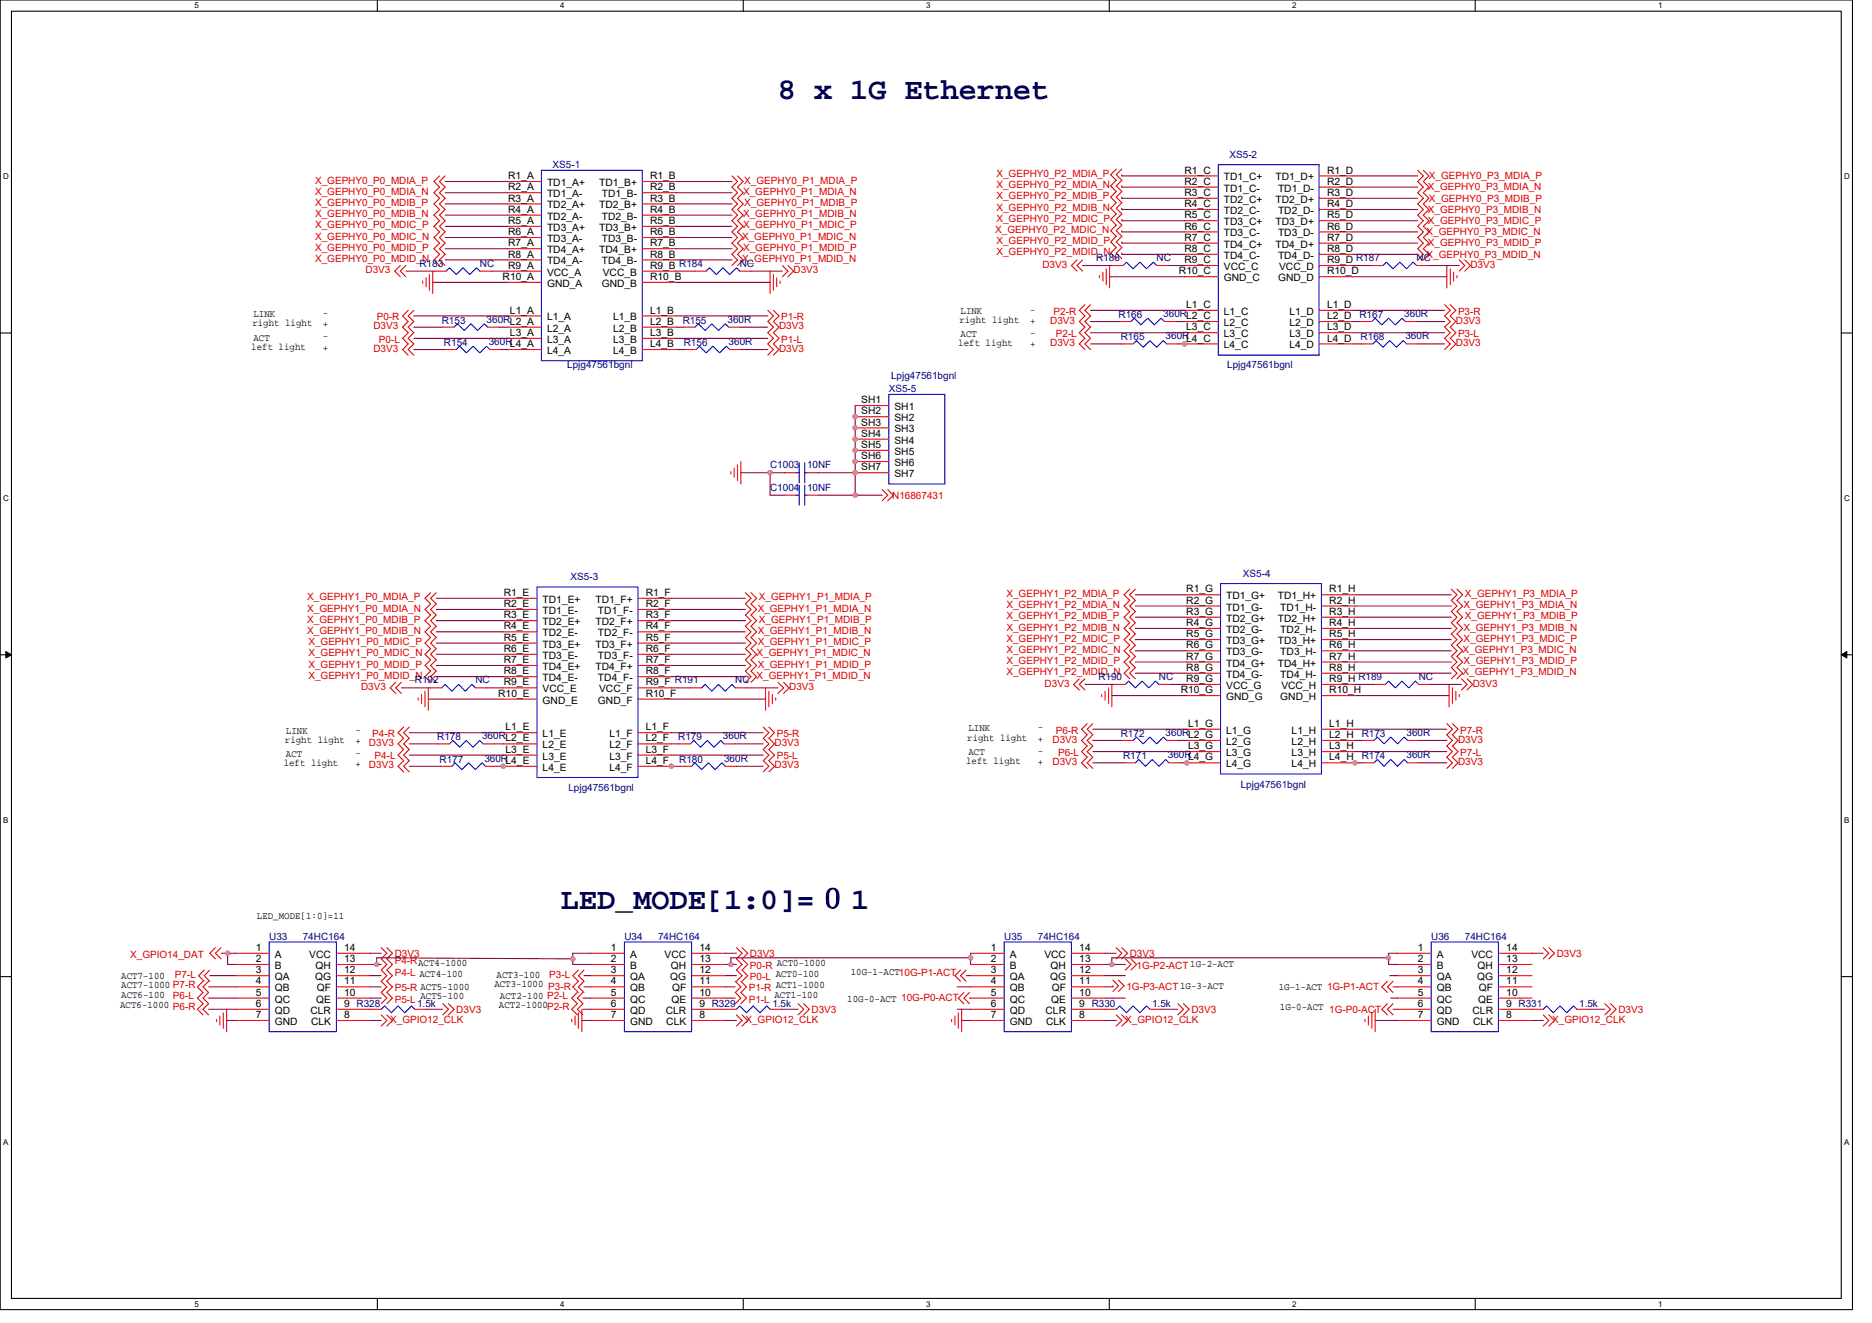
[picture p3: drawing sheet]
<svg xmlns="http://www.w3.org/2000/svg" width="297mm" height="210mm" viewBox="0 0 297 210" stroke-linecap="round" stroke-linejoin="round" font-family="sans-serif">
<path d="M0 0h293.9v207.9h-293.9zM1.8 1.8h290.4v204.3h-290.4z" fill="none" stroke="#000" stroke-width=".17"/>
<g fill="#fff">
<path d="M30.8 .2h.7v1.4h-.7z"/>
<path d="M30.8 206.3h.7v1.4h-.7z"/>
</g>
<path d="M59.9 0v1.8M59.9 206.1v1.8" fill="none" stroke="#000" stroke-width=".17"/>
<g fill="#fff">
<path d="M88.9 .2h.7v1.4h-.7z"/>
<path d="M88.9 206.3h.7v1.4h-.7z"/>
</g>
<path d="M117.9 0v1.8M117.9 206.1v1.8" fill="none" stroke="#000" stroke-width=".17"/>
<g fill="#fff">
<path d="M147 .2h.7v1.4h-.7z"/>
<path d="M147 206.3h.7v1.4h-.7z"/>
</g>
<path d="M176 0v1.8M176 206.1v1.8" fill="none" stroke="#000" stroke-width=".17"/>
<g fill="#fff">
<path d="M205 .2h.7v1.4h-.7z"/>
<path d="M205 206.3h.7v1.4h-.7z"/>
</g>
<path d="M234.1 0v1.8M234.1 206.1v1.8" fill="none" stroke="#000" stroke-width=".17"/>
<g fill="#fff">
<path d="M263.1 .2h.7v1.4h-.7z"/>
<path d="M263.1 206.3h.7v1.4h-.7z"/>
<path d="M.5 27.3h.9v1.4h-.9z"/>
<path d="M292.6 27.3h.9v1.4h-.9z"/>
<path d="M.5 78.4h.9v1.4h-.9z"/>
<path d="M292.6 78.4h.9v1.4h-.9z"/>
</g>
<path d="M0 52.9h1.8M292.2 52.9h1.7" fill="none" stroke="#000" stroke-width=".17"/>
<g fill="#fff">
<path d="M.5 129.5h.8v1.4h-.8z"/>
<path d="M292.6 129.5h.9v1.4h-.9z"/>
</g>
<path d="M0 103.9h1.8M292.2 103.9h1.7" fill="none" stroke="#000" stroke-width=".17"/>
<path d="M.9 103.4l.9 .5-.9 .5zM292.2 103.9l.8-.5v1z" fill="#000" stroke="#000" stroke-width=".16"/>
<g fill="#fff">
<path d="M.5 180.5h.8v1.4h-.8z"/>
<path d="M292.6 180.5h.9v1.4h-.9z"/>
</g>
<path d="M0 155h1.8M292.2 155h1.7" fill="none" stroke="#000" stroke-width=".17"/>
<g fill="none" stroke="#f00" stroke-width=".17">
<path d="M80.6 28.8h5.3M80.6 30.6h5.3M80.6 32.4h5.3M80.6 34.1h5.3M80.6 35.9h5.3M80.6 37.7h5.3M80.6 39.5h5.3M101.9 28.8h5.3M101.9 30.6h5.3M101.9 32.4h5.3M101.9 34.1h5.3M101.9 35.9h5.3"/>
<path d="M101.9 37.7h5.3M101.9 39.5h5.3M188 27.9h5.3M188 29.7h5.3M188 31.5h5.3M188 33.3h5.3M188 35h5.3M188 36.8h5.3M188 38.6h5.3M209.3 27.9h5.3M209.3 29.7h5.3M209.3 31.5h5.3"/>
<path d="M209.3 33.3h5.3M209.3 35h5.3M209.3 36.8h5.3M209.3 38.6h5.3M67.1 44.6v.4M67.6 44.1v1.4M68.1 43.6v2.5M68.7 43v3.6M69 43h1.8M70.3 51.9h1.7M70.6 55.5h1.8M76.1 43h1.8"/>
<path d="M77.4 51.9h1.8M77.7 55.5h1.8M80.6 41.3h5.3M80.6 43h5.3M80.6 44.8h5.3M80.6 50.1h5.3M80.6 51.9h5.3M80.6 53.7h5.3M80.6 55.5h5.3M101.9 41.3h5.3M101.9 43h5.3M101.9 44.8h5.3"/>
<path d="M101.9 50.1h5.3M101.9 51.9h5.3M101.9 53.7h5.3M101.9 55.5h5.3M108.5 51.9h1.8M108.7 55.5h1.7M110.3 43h1.8M115.6 51.9h1.8M115.8 55.5h1.8M117.4 43h1.8M122.2 43v3.6M122.7 43.6v2.5"/>
<path d="M123.3 44.1v1.4M123.8 44.6v.4M174.5 43.7v.4M175 43.2v1.4M175.5 42.7v2.5M176.1 42.1v3.6M176.4 42.1h1.8M177.7 51h1.7M178 54.6h1.8M183.5 42.1h1.8M184.8 51h1.8M185.1 54.6h1.8"/>
<path d="M188 40.4h5.3M188 42.1h5.3M188 43.9h5.3M188 49.3h5.3M188 51h5.3M188 52.8h5.3M188 54.6h5.3M209.3 40.4h5.3M209.3 42.1h5.3M209.3 43.9h5.3M209.3 49.3h5.3M209.3 51h5.3"/>
<path d="M209.3 52.8h5.3M209.3 54.6h5.3M215.9 51h1.8M216.1 54.6h1.7M217.7 42.1h1.8M223 51h1.8M223.2 54.6h1.8M224.8 42.1h1.8M229.6 42.1v3.6M230.1 42.7v2.5M230.7 43.2v1.4M231.2 43.7v.4"/>
<path d="M116 74.8v.4M116.5 74.3v1.4M117 73.8v2.5M117.6 73.3v3.5M124.5 78.6h1.8M124.5 75h1.8M128.1 78.6h1.7M128.1 75h1.7M135.7 64.4h5.3M135.7 66.1h5.3M135.7 67.9h5.3M135.7 69.7h5.3"/>
<path d="M135.7 71.5h5.3M135.7 73.3h5.3M135.7 75h5.3M79.9 95h5.3M79.9 96.7h5.3M79.9 98.5h5.3M101.2 95h5.3M101.2 96.7h5.3M101.2 98.5h5.3M188.3 94.4h5.4M188.3 96.2h5.4M188.3 98h5.4"/>
<path d="M188.3 99.7h5.4M209.7 94.4h5.3M209.7 96.2h5.3M209.7 98h5.3M209.7 99.7h5.3M66.4 110.8v.3M66.9 110.2v1.5M67.4 109.7v2.5M68 109.2v3.5M68.3 109.2h1.8M69.6 118.1h1.7M75.4 109.2h1.8"/>
<path d="M76.7 118.1h1.7M79.9 100.3h5.3M79.9 102.1h5.3M79.9 103.8h5.3M79.9 105.6h5.3M79.9 107.4h5.3M79.9 109.2h5.3M79.9 111h5.3M79.9 116.3h5.3M79.9 118.1h5.3M79.9 119.8h5.3M101.2 100.3h5.3"/>
<path d="M101.2 102.1h5.3M101.2 103.8h5.3M101.2 105.6h5.3M101.2 107.4h5.3M101.2 109.2h5.3M101.2 111h5.3M101.2 116.3h5.3M101.2 118.1h5.3M101.2 119.8h5.3M107.8 118.1h1.8M109.6 109.2h1.7M114.9 118.1h1.8"/>
<path d="M116.7 109.2h1.7M121.5 109.2v3.5M122 109.7v2.5M122.6 110.2v1.5M123.1 110.8v.3M174.8 110.2v.4M175.3 109.7v1.4M175.9 109.2v2.5M176.4 108.6v3.6M176.8 108.6h1.8M178 117.5h1.8M183.9 108.6h1.8"/>
<path d="M185.1 117.5h1.8M188.3 101.5h5.4M188.3 103.3h5.4M188.3 105.1h5.4M188.3 106.8h5.4M188.3 108.6h5.4M188.3 110.4h5.4M188.3 115.7h5.4M188.3 117.5h5.4M188.3 119.3h5.4M209.7 101.5h5.3M209.7 103.3h5.3"/>
<path d="M209.7 105.1h5.3M209.7 106.8h5.3M209.7 108.6h5.3M209.7 110.4h5.3M209.7 115.7h5.3M209.7 117.5h5.3M209.7 119.3h5.3M216.2 117.5h1.8M218 108.6h1.8M223.3 117.5h1.8M225.1 108.6h1.8M229.9 108.6v3.6"/>
<path d="M230.5 109.2v2.5M231 109.7v1.4M231.5 110.2v.4M69.9 121.6h1.8M77 121.6h1.8M79.9 121.6h5.3M101.2 121.6h5.3M108 121.6h1.7M115.1 121.6h1.8M178.4 121.1h1.7M185.5 121.1h1.8M188.3 121.1h5.4"/>
<path d="M209.7 121.1h5.3M216.2 121.1h1.8M223.3 121.1h1.8M37.4 151.3h5.3M37.4 153.1h5.3M37.4 154.9h5.3M37.4 156.6h5.3M37.4 158.4h5.3M53.4 158.4h5.3M53.4 156.6h5.3M53.4 154.9h5.3M53.4 153.1h5.3"/>
<path d="M53.4 151.3h5.3M93.7 151.3h5.4M93.7 153.1h5.4M93.7 154.9h5.4M93.7 156.6h5.4M93.7 158.4h5.4M109.7 158.4h5.4M109.7 156.6h5.4M109.7 154.9h5.4M109.7 153.1h5.4M109.7 151.3h5.4M154 151.3h5.3"/>
<path d="M154 153.1h5.3M154 154.9h5.3M154 156.6h5.3M154 158.4h5.3M170 158.4h5.3M170 156.6h5.3M170 154.9h5.3M170 153.1h5.3M170 151.3h5.3M221.8 151.3h5.3M221.8 153.1h5.3M221.8 154.9h5.3"/>
<path d="M221.8 156.6h5.3M221.8 158.4h5.3M237.8 158.4h5.3M237.8 156.6h5.3M237.8 154.9h5.3M237.8 153.1h5.3M237.8 151.3h5.3M34.4 161.8v.4M34.9 161.3v1.4M35.4 160.7v2.5M36 160.2v3.5M37.4 160.2h5.3"/>
<path d="M37.4 162h5.3M53.4 162h5.3M53.4 160.2h7.1M65.8 160.2h1.8M90.7 161.8v.4M91.2 161.3v1.4M91.8 160.7v2.5M92.3 160.2v3.5M93.7 160.2h5.4M93.7 162h5.4M109.7 162h5.4M109.7 160.2h7.2"/>
<path d="M122.2 160.2h1.8M151 161.8v.4M151.5 161.3v1.4M152.1 160.7v2.5M152.6 160.2v3.5M154 160.2h5.3M154 162h5.3M170 162h5.3M170 160.2h7.1M182.5 160.2h1.7M216.6 161.8v.4M217.1 161.3v1.4"/>
<path d="M217.7 160.7v2.5M218.2 160.2v3.5M221.8 160.2h5.3M221.8 162h5.3M237.8 160.2h7.1M237.8 162h5.3M250.2 160.2h1.8"/>
</g>
<g fill="none" stroke="#d50000" stroke-width=".17">
<path d="M69.7 27.9l-.8 .9 .8 .9-.8 .9 .8 .9-.8 .9 .8 .9-.8 .8 .8 .9-.8 .9 .8 .9-.8 .9 .8 .9-.8 .9 .8 .9-.8 .9 .8 .8M70.6 27.9l-.9 .9 .9 .9-.9 .9 .9 .9-.9 .9 .9 .9-.9 .8 .9 .9-.9 .9 .9 .9-.9 .9 .9 .9-.9 .9 .9 .9-.9 .9 .9 .8M116.1 27.9l.9 .9-.9 .9 .9 .9-.9 .9 .9 .9-.9 .9 .9 .8-.9 .9 .9 .9-.9 .9 .9 .9-.9 .9 .9 .9-.9 .9 .9 .9-.9 .8M117 27.9l.9 .9-.9 .9 .9 .9-.9 .9 .9 .9-.9 .9 .9 .8-.9 .9 .9 .9-.9 .9 .9 .9-.9 .9 .9 .9-.9 .9 .9 .9-.9 .8M177.1 26.8l-.9 .9 .9 .9-.9 .9 .9 .9-.9 .9 .9 .9-.9 .9 .9 .9-.9 .8 .9 .9-.9 .9 .9 .9-.9 .9 .9 .9-.9 .9 .9 .9M178 26.8l-.9 .9 .9 .9-.9 .9 .9 .9-.9 .9 .9 .9-.9 .9 .9 .9-.9 .8 .9 .9-.9 .9 .9 .9-.9 .9 .9 .9-.9 .9 .9 .9M225 27l.8 .9-.8 .9 .8 .9-.8 .9 .8 .9-.8 .9 .8 .9-.8 .8 .8 .9-.8 .9 .8 .9-.8 .9 .8 .9-.8 .9 .8 .9-.8 .9M225.8 27l.9 .9-.9 .9 .9 .9-.9 .9 .9 .9-.9 .9 .9 .9-.9 .8 .9 .9-.9 .9 .9 .9-.9 .9 .9 .9-.9 .9 .9 .9-.9 .9M63.5 42.1l-.9 .9 .9 .9M64.4 42.1l-.9 .9 .9 .9M64.8 49.3l-.9 .8 .9 .9-.9 .9 .9 .9-.9 .9 .9 .9-.9 .9 .9 .9M65.7 49.3l-.9 .8 .9 .9-.9 .9 .9 .9-.9 .9 .9 .9-.9 .9 .9 .9"/>
<path d="M121.8 49.3l.9 .8-.9 .9 .9 .9-.9 .9 .9 .9-.9 .9 .9 .9-.9 .9M122.7 49.3l.9 .8-.9 .9 .9 .9-.9 .9 .9 .9-.9 .9 .9 .9-.9 .9M124.1 42.1l.9 .9-.9 .9M125 42.1l.9 .9-.9 .9M170.9 41.3l-.9 .8 .9 .9M171.8 41.3l-.9 .8 .9 .9M172.1 48.4l-.8 .9 .8 .8-.8 .9 .8 .9-.8 .9 .8 .9-.8 .9 .8 .9M173 48.4l-.9 .9 .9 .8-.9 .9 .9 .9-.9 .9 .9 .9-.9 .9 .9 .9M229.2 48.4l.9 .9-.9 .8 .9 .9-.9 .9 .9 .9-.9 .9 .9 .9-.9 .9M230.1 48.4l.9 .9-.9 .8 .9 .9-.9 .9 .9 .9-.9 .9 .9 .9-.9 .9M231.5 41.3l.9 .8-.9 .9M232.4 41.3l.9 .8-.9 .9"/>
<path d="M140 77.7l.9 .9-.9 .9M140.9 77.7l.8 .9-.8 .9M68.3 94.1l-.9 .9 .9 .8-.9 .9 .9 .9-.9 .9 .9 .9-.9 .9 .9 .9-.9 .9 .9 .9-.9 .8 .9 .9-.9 .9 .9 .9-.9 .9 .9 .9M69.2 94.1l-.9 .9 .9 .8-.9 .9 .9 .9-.9 .9 .9 .9-.9 .9 .9 .9-.9 .9 .9 .9-.9 .8 .9 .9-.9 .9 .9 .9-.9 .9 .9 .9M118.3 94.1l.9 .9-.9 .8 .9 .9-.9 .9 .9 .9-.9 .9 .9 .9-.9 .9 .9 .9-.9 .9 .9 .8-.9 .9 .9 .9-.9 .9 .9 .9-.9 .9M119.2 94.1l.9 .9-.9 .8 .9 .9-.9 .9 .9 .9-.9 .9 .9 .9-.9 .9 .9 .9-.9 .9 .9 .8-.9 .9 .9 .9-.9 .9 .9 .9-.9 .9M179.3 93.5l-.9 .9 .9 .9-.9 .9 .9 .9-.9 .9 .9 .8-.9 .9 .9 .9-.9 .9 .9 .9-.9 .9 .9 .9-.9 .9 .9 .9-.9 .8 .9 .9M180.1 93.5l-.8 .9 .8 .9-.8 .9 .8 .9-.8 .9 .8 .8-.8 .9 .8 .9-.8 .9 .8 .9-.8 .9 .8 .9-.8 .9 .8 .9-.8 .8 .8 .9M230.3 93.5l.9 .9-.9 .9 .9 .9-.9 .9 .9 .9-.9 .8 .9 .9-.9 .9 .9 .9-.9 .9 .9 .9-.9 .9 .9 .9-.9 .9 .9 .8-.9 .9M231.2 93.5l.9 .9-.9 .9 .9 .9-.9 .9 .9 .9-.9 .8 .9 .9-.9 .9 .9 .9-.9 .9 .9 .9-.9 .9 .9 .9-.9 .9 .9 .8-.9 .9M62.8 108.3l-.9 .9 .9 .9M63.7 108.3l-.9 .9 .9 .9"/>
<path d="M64 115.4l-.8 .9 .8 .9-.8 .9 .8 .9-.8 .8 .8 .9-.8 .9 .8 .9M64.9 115.4l-.9 .9 .9 .9-.9 .9 .9 .9-.9 .8 .9 .9-.9 .9 .9 .9M121.1 115.4l.9 .9-.9 .9 .9 .9-.9 .9 .9 .8-.9 .9 .9 .9-.9 .9M122 115.4l.9 .9-.9 .9 .9 .9-.9 .9 .9 .8-.9 .9 .9 .9-.9 .9M123.4 108.3l.9 .9-.9 .9M124.3 108.3l.9 .9-.9 .9M171.3 107.7l-.9 .9 .9 .9M172.1 107.7l-.8 .9 .8 .9M172.5 114.9l-.9 .8 .9 .9-.9 .9 .9 .9-.9 .9 .9 .9-.9 .9 .9 .9M173.4 114.9l-.9 .8 .9 .9-.9 .9 .9 .9-.9 .9 .9 .9-.9 .9 .9 .9M229.6 114.9l.9 .8-.9 .9 .9 .9-.9 .9 .9 .9-.9 .9 .9 .9-.9 .9M230.5 114.9l.8 .8-.8 .9 .8 .9-.8 .9 .8 .9-.8 .9 .8 .9-.8 .9"/>
<path d="M231.9 107.7l.9 .9-.9 .9M232.8 107.7l.9 .9-.9 .9M32.2 155.7l-.9 .9 .9 .9-.9 .9 .9 .9-.9 .9 .9 .9M32.4 154l-.9 .9 .9 .8M33.1 155.7l-.9 .9 .9 .9-.9 .9 .9 .9-.9 .9 .9 .9M33.3 154l-.9 .9 .9 .8M34.2 150.4l-.9 .9 .9 .9M35.1 150.4l-.9 .9 .9 .9M60.5 150.4l.9 .9-.9 .9 .9 .9-.9 .9 .9 .9-.9 .8 .9 .9-.9 .9 .9 .9-.9 .9M61.4 150.4l.9 .9-.9 .9 .9 .9-.9 .9 .9 .9-.9 .8 .9 .9-.9 .9 .9 .9-.9 .9M70.3 159.3l.9 .9-.9 .9M71.2 159.3l.8 .9-.8 .9"/>
<path d="M91.6 157.5l-.9 .9 .9 .9-.9 .9 .9 .9M91.8 154l-.9 .9 .9 .8-.9 .9 .9 .9M92.5 157.5l-.9 .9 .9 .9-.9 .9 .9 .9M92.7 154l-.9 .9 .9 .8-.9 .9 .9 .9M116.7 155.7l.9 .9-.9 .9 .9 .9-.9 .9M116.9 150.4l.8 .9-.8 .9 .8 .9-.8 .9 .8 .9-.8 .8M117.6 155.7l.8 .9-.8 .9 .8 .9-.8 .9M117.7 150.4l.9 .9-.9 .9 .9 .9-.9 .9 .9 .9-.9 .8M126.6 159.3l.9 .9-.9 .9M127.5 159.3l.9 .9-.9 .9M152.4 154l-.9 .9 .9 .8M152.9 157.5l-.8 .9 .8 .9"/>
<path d="M153.3 154l-.9 .9 .9 .8M153.8 157.5l-.9 .9 .9 .9M176.6 155.6l.9 .9-.9 .9M177.1 150.4l.9 .9-.9 .9M177.5 155.6l.9 .9-.9 .9M178 150.4l.9 .9-.9 .9M178.6 152.2l.8 .9-.8 .9M179.4 152.2l.9 .9-.9 .9M186.9 159.3l.9 .9-.9 .9M187.8 159.3l.9 .9-.9 .9M220.2 155.7l-.9 .9 .9 .9M220.2 159.3l-.9 .9 .9 .9"/>
<path d="M221 155.7l-.8 .9 .8 .9M221 159.3l-.8 .9 .8 .9M244.9 150.4l.9 .9-.9 .9M245.8 150.4l.9 .9-.9 .9M254.7 159.3l.8 .9-.8 .9M255.5 159.3l.9 .9-.9 .9M60.5 161.1l.9 .9-.9 .9M61.4 161.1l.9 .9-.9 .9M116.9 161.1l.8 .9-.8 .9M117.7 161.1l.9 .9-.9 .9M177.1 161.1l.9 .9-.9 .9M178 161.1l.9 .9-.9 .9"/>
<path d="M244.9 161.1l.9 .9-.9 .9M245.8 161.1l.9 .9-.9 .9"/>
</g>
<g fill="none" stroke="#00f" stroke-width=".17">
<path d="M85.9 27h16v30.3h-16zM193.3 26.1h16v30.3h-16zM70.8 43l.5-.5 1.1 1.1 1.1-1.1 1 1.1 1.1-1.1 .5 .5M72 51.9l.6-.5 1.1 1.1 1-1.1 1.1 1.1 1.1-1.1 .5 .5M72.4 55.5l.5-.6 1.1 1.1 1.1-1.1 1 1.1 1.1-1.1 .5 .6M110.3 51.9l.5-.5 1.1 1.1 1-1.1 1.1 1.1 1.1-1.1 .5 .5M110.4 55.5l.6-.6 1.1 1.1 1-1.1 1.1 1.1 1-1.1 .6 .6M112.1 43l.5-.5 1.1 1.1 1-1.1 1.1 1.1 1.1-1.1 .5 .5M178.2 42.1l.5-.5 1.1 1.1 1.1-1.1 1 1.1 1.1-1.1 .5 .5M179.4 51l.6-.5 1 1.1 1.1-1.1 1.1 1.1 1-1.1 .6 .5M179.8 54.6l.5-.5 1.1 1 1.1-1 1 1 1.1-1 .5 .5M217.7 51l.5-.5 1.1 1.1 1-1.1 1.1 1.1 1.1-1.1 .5 .5"/>
<path d="M217.8 54.6l.6-.5 1.1 1 1-1 1.1 1 1-1 .6 .5M219.5 42.1l.5-.5 1 1.1 1.1-1.1 1.1 1.1 1-1.1 .6 .5M126.3 78.6h.5M126.3 75h.5M126.8 77v3.2M126.8 73.4v3.2M127.7 77v3.2M127.7 73.4v3.2M127.7 78.6h.4M127.7 75h.4M141 62.6h8.9v14.2h-8.9zM85.2 93.2h16v30.2h-16z"/>
<path d="M193.7 92.6h16v30.3h-16zM70.1 109.2l.5-.6 1.1 1.1 1.1-1.1 1 1.1 1.1-1.1 .5 .6M71.3 118.1l.6-.6 1 1.1 1.1-1.1 1.1 1.1 1-1.1 .6 .6M109.6 118.1l.5-.6 1.1 1.1 1-1.1 1.1 1.1 1.1-1.1 .5 .6M111.3 109.2l.6-.6 1 1.1 1.1-1.1 1.1 1.1 1-1.1 .6 .6M178.6 108.6l.5-.5 1 1.1 1.1-1.1 1.1 1.1 1-1.1 .6 .5M179.8 117.5l.5-.5 1.1 1.1 1.1-1.1 1 1.1 1.1-1.1 .5 .5M218 117.5l.6-.5 1 1.1 1.1-1.1 1.1 1.1 1-1.1 .5 .5M219.8 108.6l.5-.5 1.1 1.1 1.1-1.1 1 1.1 1.1-1.1 .5 .5M71.7 121.6l.5-.5 1.1 1.1 1.1-1.1 1 1.1 1.1-1.1 .5 .5M109.7 121.6l.6-.5 1 1.1 1.1-1.1 1.1 1.1 1.1-1.1 .5 .5M180.1 121.1l.6-.6 1.1 1.1 1-1.1 1.1 1.1 1.1-1.1 .5 .6"/>
<path d="M218 121.1l.6-.6 1 1.1 1.1-1.1 1.1 1.1 1-1.1 .5 .6M42.7 149.5h10.7v14.2h-10.7zM99.1 149.5h10.6v14.2h-10.6zM159.3 149.5h10.7v14.2h-10.7zM227.1 149.5h10.7v14.2h-10.7zM60.5 160.2l.5-.5 1.1 1 1.1-1 1 1 1.1-1 .5 .5M116.9 160.2l.5-.5 1 1 1.1-1 1.1 1 1.1-1 .5 .5M177.1 160.2l.6-.5 1 1 1.1-1 1.1 1 1-1 .6 .5M244.9 160.2l.5-.5 1.1 1 1-1 1.1 1 1.1-1 .5 .5"/>
</g>
<g fill="none" stroke="#800040" stroke-width=".17">
<path d="M70.6 28.8h10M70.6 30.6h10M70.6 32.4h10M70.6 34.1h10M70.6 35.9h10M70.6 37.7h10M70.6 39.5h10M107.2 28.8h8.9M107.2 30.6h8.9M107.2 32.4h8.9M107.2 34.1h8.9M107.2 35.9h8.9"/>
<path d="M107.2 37.7h8.9M107.2 39.5h8.9M178 27.7v.2h10M178 29.5v.2h10M178 31.3v.2h10M178 33.1v.2h10M178 34.8v.2h10M178 36.6v.2h10M178 38.4v.2h10M214.6 27.9h10.4M214.6 29.7h10.4M214.6 31.5h10.4"/>
<path d="M214.6 33.3h10.4M214.6 35h10.4M214.6 36.8h10.4M214.6 38.6h10.4M64.4 43h4.6M65.7 51.9h4.6M65.7 50.1h14.9M65.7 53.7h14.9M65.7 55.5h4.9M68.7 44.8h11.9M70.6 41.3h10M77.9 43h2.7"/>
<path d="M79.2 51.9h1.4M79.5 55.5h1.1M107.2 41.3h8.9M107.2 55.5h1.5M107.2 50.1h14.6M107.2 53.7h14.6M107.2 51.9h1.3M107.2 44.8h15M107.2 43h3.1M117.4 51.9h4.4M117.6 55.5h4.2M119.2 43h4.9"/>
<path d="M171.8 42.1h4.6M173 54.6h5M173 51h4.7M173 49.3h15M173 52.8h15M176.1 43.9h11.9M178 40.2v.2h10M185.3 42.1h2.7M186.6 51h1.4M186.9 54.6h1.4M214.6 42.1h3.1M214.6 54.6h1.5"/>
<path d="M214.6 40.4h10.4M214.6 43.9h15M214.6 49.3h14.6M214.6 52.8h14.6M214.6 51h1.3M224.8 51h4.4M225 54.6h4.2M226.6 42.1h4.9M117.6 75h4.6M122.2 75h2.3M122.2 75v3.6h2.3M129.8 75h5.9"/>
<path d="M129.8 78.6h5.9M135.7 64.4v10.6M135.7 75v3.6M135.7 78.6h4.3M69.2 95h10.7M69.2 96.7h10.7M69.2 98.5h10.7M106.5 95h11.8M106.5 96.7h11.8M106.5 98.5h11.8M180.1 94.4h8.2M180.1 96.2h8.2"/>
<path d="M180.1 98h8.2M180.1 99.7h8.2M215 94.4h15.3M215 96.2h15.3M215 98h15.3M215 99.7h15.3M63.7 109.2h4.6M64.9 116.3h15M64.9 119.8h15M64.9 118.1h4.7M68 111h11.9M69.2 100.3h10.7"/>
<path d="M69.2 102.1h10.7M69.2 103.8h10.7M69.2 105.6h10.7M69.2 107.4h10.7M77.2 109.2h2.7M78.4 118.1h1.5M106.5 118.1h1.3M106.5 111h15M106.5 109.2h3.1M106.5 116.3h14.6M106.5 119.8h14.6M106.5 100.3h11.8"/>
<path d="M106.5 102.1h11.8M106.5 103.8h11.8M106.5 105.6h11.8M106.5 107.4h11.8M116.7 118.1h4.4M118.4 109.2h5M172.1 108.6h4.7M173.4 115.7h14.9M173.4 119.3h14.9M173.4 117.5h4.6M176.4 110.4h11.9M180.1 101.5h8.2"/>
<path d="M180.1 103.3h8.2M180.1 105.1h8.2M180.1 106.8h8.2M185.7 108.6h2.6M186.9 117.5h1.4M215 108.6h3M215 110.4h14.9M215 117.5h1.2M215 115.7h14.6M215 119.3h14.6M215 101.5h15.3M215 103.3h15.3"/>
<path d="M215 105.1h15.3M215 106.8h15.3M225.1 117.5h4.5M226.9 108.6h5M64.9 121.6h5M78.8 121.6h1.4M106.4 121.6h1.6M116.9 121.6h4.2M173.4 121.1h5M187.3 121.1h1.4M214.8 121.1h1.4M225.1 121.1h4.5"/>
<path d="M33.1 156.6h4.3M33.1 158.4h4.3M33.3 154.9h4.1M35.1 151.3h1M36.1 151.3v1.8h1.3M36.1 151.3h1.3M58.7 154.9h1.8M58.7 156.6h1.8M58.7 158.4h1.8M58.7 153.1h1.1M58.7 151.3h1.8M59.8 153.1h.7"/>
<path d="M90.9 152.2l-31.1-.2v1.1M90.9 152.2v.9h2.8M92.5 158.4h1.2M92.7 154.9h1M92.7 156.6h1M93.7 151.3h-2.8v.9M115.1 153.1h.9M115.1 156.6h1.6M115.1 158.4h1.6M115.1 154.9h1.8M115.1 151.3h1.8M116 153.1h.9"/>
<path d="M151.9 156.6h2.1M153.3 154.9h.7M153.8 158.4h.2M154 152v1.1M154 152h-38v1.1M154 151.3v.7M175.3 158.4h3.3M175.3 154.9h3.3M175.3 153.1h1.1M175.3 151.3h1.8M176.4 153.1h2.2M176.6 156.5v.1h-1.3"/>
<path d="M220.3 152v1.1h1.5M220.3 152h-43.9v1.1M220.5 154.9h1.3M220.7 158.4h1.1M221 156.6h.8M221.8 151.3h-1.5v.7M243.1 151.3h1.8M33.1 160.2h4.3M36 162h1.4M58.7 162h1.8M67.6 160.2h2.7M92.3 162h1.4"/>
<path d="M92.5 160.2h1.2M115.1 162h1.8M124 160.2h2.6M151.9 160.2h2.1M152.6 162h1.4M175.3 162h1.8M184.2 160.2h2.7M218.2 162h3.6M221 160.2h.8M243.1 162h1.8M252 160.2h2.7"/>
</g>
<g fill="#f0f" stroke="#f0f" stroke-width=".17">
<circle cx="36.1" cy="151.3" r=".35"/>
<circle cx="116" cy="153.1" r=".35"/>
<circle cx="59.8" cy="153.1" r=".34"/>
<circle cx="90.9" cy="152.2" r=".34"/>
<circle cx="154" cy="152" r=".34"/>
<circle cx="220.3" cy="152" r=".34"/>
<circle cx="176.4" cy="153.1" r=".35"/>
<circle cx="188" cy="54.6" r=".35"/>
<circle cx="188.3" cy="121.1" r=".34"/>
<circle cx="215" cy="121.1" r=".34"/>
<circle cx="106.5" cy="121.6" r=".34"/>
<circle cx="79.9" cy="121.6" r=".34"/>
<circle cx="135.7" cy="67.9" r=".35"/>
<circle cx="135.7" cy="66.1" r=".35"/>
<circle cx="135.7" cy="69.7" r=".35"/>
<circle cx="135.7" cy="71.5" r=".35"/>
<circle cx="135.7" cy="73.2" r=".35"/>
<circle cx="122.2" cy="75" r=".35"/>
<circle cx="135.7" cy="75" r=".35"/>
<circle cx="135.7" cy="78.6" r=".35"/>
</g>
<g font-size="4.8" fill="#000040">
<text x="123.4" y="15.7">8 x 1G Ethernet</text>
<text x="89" y="144.3">LED_MODE[1:0]=０1</text>
</g>
<g font-size="1.6" fill="#d50000">
<text x="50" y="29.1">X_GEPHY0_P0_MDIA_P</text>
<text x="118.1" y="29.1">X_GEPHY0_P1_MDIA_P</text>
<text x="158.1" y="28.1">X_GEPHY0_P2_MDIA_P</text>
<text x="158.1" y="29.9">X_GEPHY0_P2_MDIA_N</text>
<text x="226.7" y="28.4">X_GEPHY0_P3_MDIA_P</text>
<text x="50" y="30.9">X_GEPHY0_P0_MDIA_N</text>
<text x="50" y="32.7">X_GEPHY0_P0_MDIB_P</text>
<text x="50" y="34.5">X_GEPHY0_P0_MDIB_N</text>
<text x="117.9" y="30.9">X_GEPHY0_P1_MDIA_N</text>
<text x="117.9" y="34.5">X_GEPHY0_P1_MDIB_N</text>
<text x="118.1" y="32.7">X_GEPHY0_P1_MDIB_P</text>
<text x="158.1" y="31.6">X_GEPHY0_P2_MDIB_P</text>
<text x="158.1" y="33.4">X_GEPHY0_P2_MDIB_N</text>
<text x="158.1" y="35.2">X_GEPHY0_P2_MDIC_P</text>
<text x="226.6" y="30.2">X_GEPHY0_P3_MDIA_N</text>
<text x="226.6" y="33.8">X_GEPHY0_P3_MDIB_N</text>
<text x="226.6" y="35.6">X_GEPHY0_P3_MDIC_P</text>
<text x="226.7" y="32">X_GEPHY0_P3_MDIB_P</text>
<text x="50" y="36.3">X_GEPHY0_P0_MDIC_P</text>
<text x="50" y="38">X_GEPHY0_P0_MDIC_N</text>
<text x="50" y="39.8">X_GEPHY0_P0_MDID_P</text>
<text x="50" y="41.6">X_GEPHY0_P0_MDID_N</text>
<text x="117.7" y="38">X_GEPHY0_P1_MDIC_N</text>
<text x="117.7" y="41.6">X_GEPHY0_P1_MDID_N</text>
<text x="117.9" y="36.3">X_GEPHY0_P1_MDIC_P</text>
<text x="117.9" y="39.8">X_GEPHY0_P1_MDID_P</text>
<text x="157.9" y="37">X_GEPHY0_P2_MDIC_N</text>
<text x="158.1" y="38.8">X_GEPHY0_P2_MDID_P</text>
<text x="158.1" y="40.5">X_GEPHY0_P2_MDID_N</text>
<text x="226.4" y="37.3">X_GEPHY0_P3_MDIC_N</text>
<text x="226.4" y="40.9">X_GEPHY0_P3_MDID_N</text>
<text x="226.6" y="39.1">X_GEPHY0_P3_MDID_P</text>
<text x="58" y="43.4">D3V3</text>
<text x="125.9" y="43.4">D3V3</text>
<text x="165.4" y="42.5">D3V3</text>
<text x="233.3" y="42.5">D3V3</text>
<text x="59.2" y="52.3">D3V3</text>
<text x="59.8" y="50.8">P0-R</text>
<text x="123.6" y="52.3">D3V3</text>
<text x="124" y="50.8">P1-R</text>
<text x="166.6" y="51.4">D3V3</text>
<text x="167.2" y="50">P2-R</text>
<text x="167.5" y="53.5">P2-L</text>
<text x="231" y="51.4">D3V3</text>
<text x="231.3" y="50">P3-R</text>
<text x="231.3" y="53.5">P3-L</text>
<text x="59.2" y="55.8">D3V3</text>
<text x="60.1" y="54.4">P0-L</text>
<text x="123.6" y="55.8">D3V3</text>
<text x="124" y="54.4">P1-L</text>
<text x="166.6" y="54.9">D3V3</text>
<text x="231" y="54.9">D3V3</text>
<text x="141.6" y="79.1">N16867431</text>
<text x="48.8" y="95.3">X_GEPHY1_P0_MDIA_P</text>
<text x="120.4" y="95.3">X_GEPHY1_P1_MDIA_P</text>
<text x="159.7" y="94.8">X_GEPHY1_P2_MDIA_P</text>
<text x="232.4" y="94.8">X_GEPHY1_P3_MDIA_P</text>
<text x="48.8" y="97.1">X_GEPHY1_P0_MDIA_N</text>
<text x="48.8" y="98.8">X_GEPHY1_P0_MDIB_P</text>
<text x="48.8" y="100.6">X_GEPHY1_P0_MDIB_N</text>
<text x="120.2" y="97.1">X_GEPHY1_P1_MDIA_N</text>
<text x="120.2" y="100.6">X_GEPHY1_P1_MDIB_N</text>
<text x="120.4" y="98.8">X_GEPHY1_P1_MDIB_P</text>
<text x="159.7" y="96.5">X_GEPHY1_P2_MDIA_N</text>
<text x="159.7" y="98.3">X_GEPHY1_P2_MDIB_P</text>
<text x="159.7" y="100.1">X_GEPHY1_P2_MDIB_N</text>
<text x="159.7" y="101.9">X_GEPHY1_P2_MDIC_P</text>
<text x="232.2" y="96.5">X_GEPHY1_P3_MDIA_N</text>
<text x="232.2" y="100.1">X_GEPHY1_P3_MDIB_N</text>
<text x="232.2" y="101.9">X_GEPHY1_P3_MDIC_P</text>
<text x="232.4" y="98.3">X_GEPHY1_P3_MDIB_P</text>
<text x="48.9" y="102.4">X_GEPHY1_P0_MDIC_P</text>
<text x="48.9" y="104.2">X_GEPHY1_P0_MDIC_N</text>
<text x="48.9" y="106">X_GEPHY1_P0_MDID_P</text>
<text x="48.9" y="107.7">X_GEPHY1_P0_MDID_N</text>
<text x="120.1" y="104.2">X_GEPHY1_P1_MDIC_N</text>
<text x="120.1" y="107.7">X_GEPHY1_P1_MDID_N</text>
<text x="120.2" y="102.4">X_GEPHY1_P1_MDIC_P</text>
<text x="120.2" y="106">X_GEPHY1_P1_MDID_P</text>
<text x="159.7" y="103.7">X_GEPHY1_P2_MDIC_N</text>
<text x="159.7" y="105.4">X_GEPHY1_P2_MDID_P</text>
<text x="159.7" y="107.2">X_GEPHY1_P2_MDID_N</text>
<text x="232.1" y="103.7">X_GEPHY1_P3_MDIC_N</text>
<text x="232.1" y="107.2">X_GEPHY1_P3_MDID_N</text>
<text x="232.2" y="105.4">X_GEPHY1_P3_MDID_P</text>
<text x="57.3" y="109.5">D3V3</text>
<text x="125.2" y="109.5">D3V3</text>
<text x="165.8" y="109">D3V3</text>
<text x="233.7" y="109">D3V3</text>
<text x="58.5" y="118.4">D3V3</text>
<text x="59.1" y="117">P4-R</text>
<text x="122.9" y="118.4">D3V3</text>
<text x="123.3" y="117">P5-R</text>
<text x="167" y="117.9">D3V3</text>
<text x="167.5" y="116.5">P6-R</text>
<text x="231.3" y="117.9">D3V3</text>
<text x="231.7" y="116.5">P7-R</text>
<text x="58.5" y="122">D3V3</text>
<text x="59.4" y="120.5">P4-L</text>
<text x="122.9" y="122">D3V3</text>
<text x="123.3" y="120.5">P5-L</text>
<text x="167" y="121.4">D3V3</text>
<text x="167.9" y="120">P6-L</text>
<text x="231.3" y="121.4">D3V3</text>
<text x="231.7" y="120">P7-L</text>
<text x="20.7" y="152">X_GPIO14_DAT</text>
<text x="27.8" y="155.2">P7-L</text>
<text x="62.6" y="151.8">D3V3</text>
<text x="62.6" y="154.9">P4-L ACT4-100</text>
<text x="62.6" y="153.1">P4-RACT4-1000</text>
<text x="87.2" y="155.2">P3-L</text>
<text x="119" y="151.8">D3V3</text>
<text x="119" y="153.8">P0-R</text>
<text x="119" y="155.6">P0-L</text>
<text x="179.3" y="151.8">D3V3</text>
<text x="180.3" y="153.8">1G-P2-ACT1G-2-ACT</text>
<text x="247" y="151.8">D3V3</text>
<text x="27.4" y="158.6">P6-L</text>
<text x="62.6" y="159.1">P5-L</text>
<text x="62.6" y="157.4">P5-R ACT5-1000</text>
<text x="72.4" y="160.7">D3V3</text>
<text x="87" y="157.2">P3-R</text>
<text x="118.8" y="157.4">P1-R</text>
<text x="118.8" y="159.1">P1-L</text>
<text x="128.8" y="160.7">D3V3</text>
<text x="178.7" y="157.2">1G-P3-ACT1G-3-ACT</text>
<text x="189" y="160.7">D3V3</text>
<text x="256.8" y="160.7">D3V3</text>
<text x="61.9" y="162.3">X_GPIO12_CLK</text>
<text x="118.3" y="162.3">X_GPIO12_CLK</text>
<text x="178.6" y="162.3">X_GPIO12_CLK</text>
<text x="246.3" y="162.3">X_GPIO12_CLK</text>
</g>
<g font-size="1.6">
<text x="80.6" y="28.4">R1_A</text>
<text x="86.8" y="29.5">TD1_A+</text>
<text x="95.1" y="29.5">TD1_B+</text>
<text x="103.2" y="28.4">R1_B</text>
<text x="188" y="27.5">R1_C</text>
<text x="188" y="29.3">R2_C</text>
<text x="194.2" y="28.6">TD1_C+</text>
<text x="202.4" y="28.6">TD1_D+</text>
<text x="210.6" y="29.3">R2_D</text>
<text x="210.6" y="27.5">R1_D</text>
<text x="80.6" y="30.2">R2_A</text>
<text x="80.6" y="32">R3_A</text>
<text x="80.6" y="33.8">R4_A</text>
<text x="80.6" y="35.5">R5_A</text>
<text x="86.8" y="31.3">TD1_A-</text>
<text x="86.8" y="33.1">TD2_A+</text>
<text x="86.8" y="34.9">TD2_A-</text>
<text x="95.1" y="33.1">TD2_B+</text>
<text x="95.5" y="31.3">TD1_B-</text>
<text x="95.5" y="34.9">TD2_B-</text>
<text x="103.2" y="30.2">R2_B</text>
<text x="103.2" y="33.8">R4_B</text>
<text x="103.2" y="32">R3_B</text>
<text x="103.2" y="35.5">R5_B</text>
<text x="188" y="31.1">R3_C</text>
<text x="188" y="32.9">R4_C</text>
<text x="188" y="34.6">R5_C</text>
<text x="194.2" y="30.4">TD1_C-</text>
<text x="194.2" y="32.2">TD2_C+</text>
<text x="194.2" y="34">TD2_C-</text>
<text x="194.2" y="35.8">TD3_C+</text>
<text x="202.4" y="32.2">TD2_D+</text>
<text x="202.4" y="35.8">TD3_D+</text>
<text x="202.8" y="30.4">TD1_D-</text>
<text x="202.8" y="34">TD2_D-</text>
<text x="210.6" y="32.9">R4_D</text>
<text x="210.6" y="31.1">R3_D</text>
<text x="210.6" y="34.6">R5_D</text>
<text x="80.6" y="37.3">R6_A</text>
<text x="80.6" y="39.1">R7_A</text>
<text x="80.6" y="40.9">R8_A</text>
<text x="86.8" y="36.6">TD3_A+</text>
<text x="86.8" y="38.4">TD3_A-</text>
<text x="86.8" y="40.2">TD4_A+</text>
<text x="86.8" y="42">TD4_A-</text>
<text x="95.1" y="36.6">TD3_B+</text>
<text x="95.1" y="40.2">TD4_B+</text>
<text x="95.5" y="38.4">TD3_B-</text>
<text x="95.5" y="42">TD4_B-</text>
<text x="103.2" y="37.3">R6_B</text>
<text x="103.2" y="40.9">R8_B</text>
<text x="103.2" y="39.1">R7_B</text>
<text x="188" y="36.4">R6_C</text>
<text x="188" y="38.2">R7_C</text>
<text x="188" y="40">R8_C</text>
<text x="188" y="41.8">R9_C</text>
<text x="194.2" y="37.5">TD3_C-</text>
<text x="194.2" y="39.3">TD4_C+</text>
<text x="194.2" y="41.1">TD4_C-</text>
<text x="202.4" y="39.3">TD4_D+</text>
<text x="202.8" y="37.5">TD3_D-</text>
<text x="202.8" y="41.1">TD4_D-</text>
<text x="210.6" y="41.8">R9_D R187</text>
<text x="210.6" y="36.4">R6_D</text>
<text x="210.6" y="40">R8_D</text>
<text x="210.6" y="38.2">R7_D</text>
<text x="79.8" y="44.4">R10_A</text>
<text x="80.6" y="42.7">R9_A</text>
<text x="86.8" y="43.8">VCC_A</text>
<text x="86.8" y="45.5">GND_A</text>
<text x="95.5" y="45.5">GND_B</text>
<text x="95.6" y="43.8">VCC_B</text>
<text x="103.2" y="42.7">R9_B R184</text>
<text x="103.2" y="44.4">R10_B</text>
<text x="187.1" y="43.5">R10_C</text>
<text x="194.2" y="42.9">VCC_C</text>
<text x="194.2" y="44.6">GND_C</text>
<text x="202.8" y="44.6">GND_D</text>
<text x="203" y="42.9">VCC_D</text>
<text x="210.6" y="43.5">R10_D</text>
<text x="40" y="51.8">right light</text>
<text x="40.2" y="50.3">LINK</text>
<text x="51.2" y="50.1">-</text>
<text x="51.2" y="51.9">+</text>
<text x="51.2" y="53.9">-</text>
<text x="80.9" y="49.8">L1_A</text>
<text x="80.9" y="53.3">L3_A</text>
<text x="86.8" y="50.9">L1_A</text>
<text x="86.8" y="52.6">L2_A</text>
<text x="97.3" y="50.9">L1_B</text>
<text x="97.3" y="52.6">L2_B</text>
<text x="103.2" y="49.8">L1_B</text>
<text x="103.2" y="51.5">L2_B</text>
<text x="103.2" y="53.3">L3_B</text>
<text x="152.2" y="51.2">right light</text>
<text x="152.4" y="49.8">LINK</text>
<text x="152.4" y="53.5">ACT</text>
<text x="163.4" y="49.6">-</text>
<text x="163.4" y="51.4">+</text>
<text x="163.4" y="53.3">-</text>
<text x="188.2" y="48.9">L1_C</text>
<text x="188.2" y="52.4">L3_C</text>
<text x="194.2" y="50">L1_C</text>
<text x="194.2" y="51.8">L2_C</text>
<text x="194.2" y="53.5">L3_C</text>
<text x="204.6" y="50">L1_D</text>
<text x="204.6" y="51.8">L2_D</text>
<text x="204.6" y="53.5">L3_D</text>
<text x="210.6" y="48.9">L1_D</text>
<text x="210.6" y="50.7">L2_D</text>
<text x="210.6" y="52.4">L3_D</text>
<text x="39.9" y="55.5">left light</text>
<text x="40.2" y="54.1">ACT</text>
<text x="51.2" y="55.6">+</text>
<text x="86.8" y="54.4">L3_A</text>
<text x="86.8" y="56.2">L4_A</text>
<text x="97.3" y="54.4">L3_B</text>
<text x="97.3" y="56.2">L4_B</text>
<text x="103.2" y="55.1">L4_B</text>
<text x="152.1" y="54.9">left light</text>
<text x="163.4" y="55.1">+</text>
<text x="194.2" y="55.3">L4_C</text>
<text x="204.6" y="55.3">L4_D</text>
<text x="210.6" y="54.2">L4_D</text>
<text x="136.6" y="64">SH1</text>
<text x="136.6" y="65.8">SH2</text>
<text x="141.9" y="65.1">SH1</text>
<text x="136.6" y="67.5">SH3</text>
<text x="136.6" y="69.3">SH4</text>
<text x="136.6" y="71.1">SH5</text>
<text x="141.9" y="66.9">SH2</text>
<text x="141.9" y="68.6">SH3</text>
<text x="141.9" y="70.4">SH4</text>
<text x="136.6" y="72.9">SH6</text>
<text x="136.6" y="74.7">SH7</text>
<text x="141.9" y="72.2">SH5</text>
<text x="141.9" y="74">SH6</text>
<text x="141.9" y="75.8">SH7</text>
<text x="79.9" y="94.6">R1_E</text>
<text x="86.1" y="95.7">TD1_E+</text>
<text x="94.5" y="95.7">TD1_F+</text>
<text x="102.5" y="94.6">R1_F</text>
<text x="188.2" y="94">R1_G</text>
<text x="188.2" y="95.8">R2_G</text>
<text x="194.6" y="95.1">TD1_G+</text>
<text x="202.8" y="95.1">TD1_H+</text>
<text x="210.9" y="95.8">R2_H</text>
<text x="210.9" y="94">R1_H</text>
<text x="79.9" y="96.4">R2_E</text>
<text x="79.9" y="98.1">R3_E</text>
<text x="79.9" y="99.9">R4_E</text>
<text x="79.9" y="101.7">R5_E</text>
<text x="86.1" y="97.5">TD1_E-</text>
<text x="86.1" y="99.2">TD2_E+</text>
<text x="86.1" y="101">TD2_E-</text>
<text x="94.5" y="99.2">TD2_F+</text>
<text x="94.9" y="97.5">TD1_F-</text>
<text x="94.9" y="101">TD2_F-</text>
<text x="102.5" y="98.1">R3_F</text>
<text x="102.5" y="101.7">R5_F</text>
<text x="102.5" y="96.4">R2_F</text>
<text x="102.5" y="99.9">R4_F</text>
<text x="188.2" y="97.6">R3_G</text>
<text x="188.2" y="99.4">R4_G</text>
<text x="188.2" y="101.1">R5_G</text>
<text x="194.6" y="96.9">TD1_G-</text>
<text x="194.6" y="98.7">TD2_G+</text>
<text x="194.6" y="100.5">TD2_G-</text>
<text x="202.8" y="98.7">TD2_H+</text>
<text x="203.2" y="96.9">TD1_H-</text>
<text x="203.2" y="100.5">TD2_H-</text>
<text x="210.9" y="99.4">R4_H</text>
<text x="210.9" y="97.6">R3_H</text>
<text x="210.9" y="101.1">R5_H</text>
<text x="79.9" y="103.5">R6_E</text>
<text x="79.9" y="105.2">R7_E</text>
<text x="79.9" y="107">R8_E</text>
<text x="86.1" y="102.8">TD3_E+</text>
<text x="86.1" y="104.6">TD3_E-</text>
<text x="86.1" y="106.3">TD4_E+</text>
<text x="94.5" y="102.8">TD3_F+</text>
<text x="94.5" y="106.3">TD4_F+</text>
<text x="94.9" y="104.6">TD3_F-</text>
<text x="102.5" y="105.2">R7_F</text>
<text x="102.5" y="103.5">R6_F</text>
<text x="102.5" y="107">R8_F</text>
<text x="188.2" y="102.9">R6_G</text>
<text x="188.2" y="104.7">R7_G</text>
<text x="188.2" y="106.5">R8_G</text>
<text x="194.6" y="102.2">TD3_G+</text>
<text x="194.6" y="104">TD3_G-</text>
<text x="194.6" y="105.8">TD4_G+</text>
<text x="194.6" y="107.6">TD4_G-</text>
<text x="202.8" y="102.2">TD3_H+</text>
<text x="202.8" y="105.8">TD4_H+</text>
<text x="203.2" y="104">TD3_H-</text>
<text x="203.2" y="107.6">TD4_H-</text>
<text x="210.9" y="102.9">R6_H</text>
<text x="210.9" y="106.5">R8_H</text>
<text x="210.9" y="104.7">R7_H</text>
<text x="79.1" y="110.6">R10_E</text>
<text x="79.9" y="108.8">R9_E</text>
<text x="86.1" y="108.1">TD4_E-</text>
<text x="86.1" y="109.9">VCC_E</text>
<text x="86.1" y="111.7">GND_E</text>
<text x="94.9" y="108.1">TD4_F-</text>
<text x="94.9" y="111.7">GND_F</text>
<text x="95.1" y="109.9">VCC_F</text>
<text x="102.5" y="108.8">R9_F R191</text>
<text x="102.5" y="110.6">R10_F</text>
<text x="187.3" y="110">R10_G</text>
<text x="188.2" y="108.2">R9_G</text>
<text x="194.6" y="109.3">VCC_G</text>
<text x="194.6" y="111.1">GND_G</text>
<text x="203.2" y="111.1">GND_H</text>
<text x="203.3" y="109.3">VCC_H</text>
<text x="210.9" y="108.2">R9_H R189</text>
<text x="210.9" y="110">R10_H</text>
<text x="45.2" y="117.9">right light</text>
<text x="45.4" y="116.5">LINK</text>
<text x="56.4" y="116.3">-</text>
<text x="56.4" y="118.1">+</text>
<text x="80.2" y="115.9">L1_E</text>
<text x="80.2" y="119.5">L3_E</text>
<text x="86.1" y="117">L1_E</text>
<text x="86.1" y="118.8">L2_E</text>
<text x="96.7" y="117">L1_F</text>
<text x="96.7" y="118.8">L2_F</text>
<text x="102.5" y="115.9">L1_F</text>
<text x="102.5" y="117.7">L2_F</text>
<text x="102.5" y="119.5">L3_F</text>
<text x="153.5" y="117.5">right light</text>
<text x="153.7" y="116.1">LINK</text>
<text x="153.7" y="119.8">ACT</text>
<text x="164.7" y="115.9">-</text>
<text x="164.7" y="117.7">+</text>
<text x="164.7" y="119.7">-</text>
<text x="188.5" y="115.4">L1_G</text>
<text x="188.5" y="118.9">L3_G</text>
<text x="194.6" y="116.5">L1_G</text>
<text x="194.6" y="118.2">L2_G</text>
<text x="205" y="116.5">L1_H</text>
<text x="205" y="118.2">L2_H</text>
<text x="210.9" y="115.4">L1_H</text>
<text x="210.9" y="117.1">L2_H</text>
<text x="210.9" y="118.9">L3_H</text>
<text x="45" y="121.6">left light</text>
<text x="45.4" y="120.2">ACT</text>
<text x="56.4" y="120">-</text>
<text x="56.4" y="121.8">+</text>
<text x="86.1" y="120.6">L3_E</text>
<text x="86.1" y="122.3">L4_E</text>
<text x="96.7" y="120.6">L3_F</text>
<text x="96.7" y="122.3">L4_F</text>
<text x="102.5" y="121.2">L4_F</text>
<text x="153.3" y="121.3">left light</text>
<text x="164.7" y="121.4">+</text>
<text x="194.6" y="120">L3_G</text>
<text x="194.6" y="121.8">L4_G</text>
<text x="205" y="120">L3_H</text>
<text x="205" y="121.8">L4_H</text>
<text x="210.9" y="120.7">L4_H</text>
<text x="40.8" y="145.8">LED_MODE[1:0]=11</text>
<text x="19.2" y="155.4">ACT7-100</text>
<text x="40.6" y="150.9">1</text>
<text x="40.6" y="152.7">2</text>
<text x="40.6" y="154.5">3</text>
<text x="43.6" y="152">A</text>
<text x="43.6" y="153.8">B</text>
<text x="43.6" y="155.6">QA</text>
<text x="49.1" y="152">VCC</text>
<text x="50" y="155.6">QG</text>
<text x="50.1" y="153.8">QH</text>
<text x="54.6" y="154.5">12</text>
<text x="54.6" y="150.9">14</text>
<text x="54.6" y="152.7">13</text>
<text x="78.8" y="155.2">ACT3-100</text>
<text x="96.9" y="150.9">1</text>
<text x="96.9" y="152.7">2</text>
<text x="96.9" y="154.5">3</text>
<text x="100" y="152">A</text>
<text x="100" y="153.8">B</text>
<text x="100" y="155.6">QA</text>
<text x="105.4" y="152">VCC</text>
<text x="106.4" y="155.6">QG</text>
<text x="106.4" y="153.8">QH</text>
<text x="111" y="154.5">12</text>
<text x="111" y="150.9">14</text>
<text x="111" y="152.7">13</text>
<text x="123.1" y="155">ACT0-100</text>
<text x="123.3" y="153.3">ACT0-1000</text>
<text x="135" y="154.7">10G-1-ACT10G-P1-ACT</text>
<text x="157.2" y="150.9">1</text>
<text x="157.2" y="152.7">2</text>
<text x="157.2" y="154.5">3</text>
<text x="160.2" y="152">A</text>
<text x="160.2" y="153.8">B</text>
<text x="160.2" y="155.6">QA</text>
<text x="165.7" y="152">VCC</text>
<text x="166.6" y="155.6">QG</text>
<text x="166.7" y="153.8">QH</text>
<text x="171.3" y="154.5">12</text>
<text x="171.3" y="150.9">14</text>
<text x="171.3" y="152.7">13</text>
<text x="225" y="150.9">1</text>
<text x="225" y="152.7">2</text>
<text x="225" y="154.5">3</text>
<text x="228" y="152">A</text>
<text x="228" y="153.8">B</text>
<text x="228" y="155.6">QA</text>
<text x="233.5" y="152">VCC</text>
<text x="234.4" y="155.6">QG</text>
<text x="234.5" y="153.8">QH</text>
<text x="239" y="154.5">12</text>
<text x="239" y="152.7">13</text>
<text x="239" y="150.9">14</text>
<text x="19.1" y="160">ACT6-1000 P6-R</text>
<text x="19.2" y="156.8">ACT7-1000 P7-R</text>
<text x="19.2" y="158.4">ACT6-100</text>
<text x="40.6" y="156.3">4</text>
<text x="40.6" y="158">5</text>
<text x="40.6" y="159.8">6</text>
<text x="40.6" y="161.6">7</text>
<text x="43.6" y="157.4">QB</text>
<text x="43.6" y="159.1">QC</text>
<text x="43.6" y="160.9">QD</text>
<text x="49.3" y="160.9">CLR</text>
<text x="50.2" y="159.1">QE</text>
<text x="50.3" y="157.4">QF</text>
<text x="54.6" y="158">10</text>
<text x="54.6" y="159.8">9 R328</text>
<text x="54.6" y="156.3">11</text>
<text x="54.6" y="161.6">8</text>
<text x="66.7" y="158.6">ACT5-100</text>
<text x="78.4" y="156.7">ACT3-1000</text>
<text x="79.2" y="160">ACT2-1000P2-R</text>
<text x="79.3" y="158.6">ACT2-100 P2-L</text>
<text x="96.9" y="156.3">4</text>
<text x="96.9" y="158">5</text>
<text x="96.9" y="159.8">6</text>
<text x="96.9" y="161.6">7</text>
<text x="100" y="157.4">QB</text>
<text x="100" y="159.1">QC</text>
<text x="100" y="160.9">QD</text>
<text x="105.6" y="160.9">CLR</text>
<text x="106.5" y="159.1">QE</text>
<text x="106.6" y="157.4">QF</text>
<text x="111" y="158">10</text>
<text x="111" y="159.8">9 R329</text>
<text x="111" y="156.3">11</text>
<text x="111" y="161.6">8</text>
<text x="122.9" y="158.4">ACT1-100</text>
<text x="123.1" y="156.8">ACT1-1000</text>
<text x="134.4" y="159">10G-0-ACT 10G-P0-ACT</text>
<text x="157.2" y="156.3">4</text>
<text x="157.2" y="158">5</text>
<text x="157.2" y="159.8">6</text>
<text x="157.2" y="161.6">7</text>
<text x="160.2" y="157.4">QB</text>
<text x="160.2" y="159.1">QC</text>
<text x="160.2" y="160.9">QD</text>
<text x="165.9" y="160.9">CLR</text>
<text x="166.8" y="159.1">QE</text>
<text x="166.9" y="157.4">QF</text>
<text x="171.3" y="158">10</text>
<text x="171.3" y="159.8">9 R330</text>
<text x="171.3" y="156.3">11</text>
<text x="171.3" y="161.6">8</text>
<text x="202.9" y="157.2">1G-1-ACT 1G-P1-ACT</text>
<text x="203.1" y="160.4">1G-0-ACT 1G-P0-ACT</text>
<text x="225" y="156.3">4</text>
<text x="225" y="158">5</text>
<text x="225" y="159.8">6</text>
<text x="225" y="161.6">7</text>
<text x="228" y="157.4">QB</text>
<text x="228" y="159.1">QC</text>
<text x="228" y="160.9">QD</text>
<text x="233.7" y="160.9">CLR</text>
<text x="234.5" y="159.1">QE</text>
<text x="234.7" y="157.4">QF</text>
<text x="239" y="158">10</text>
<text x="239" y="159.8">9 R331</text>
<text x="239" y="156.3">11</text>
<text x="239" y="161.6">8</text>
<text x="43.6" y="162.7">GND</text>
<text x="49.4" y="162.7">CLK</text>
<text x="100" y="162.7">GND</text>
<text x="105.7" y="162.7">CLK</text>
<text x="160.2" y="162.7">GND</text>
<text x="166" y="162.7">CLK</text>
<text x="228" y="162.7">GND</text>
<text x="233.7" y="162.7">CLK</text>
</g>
<g font-size="1.6" fill="#000080">
<text x="87.7" y="26.7">XS5-1</text>
<text x="195.1" y="25.1">XS5-2</text>
<text x="173.9" y="41.4">R188</text>
<text x="183.5" y="41.4">NC</text>
<text x="224.8" y="41.4">NC</text>
<text x="66.5" y="42.3">R183</text>
<text x="76.1" y="42.3">NC</text>
<text x="117.4" y="42.3">NC</text>
<text x="70.1" y="51.4">R153</text>
<text x="77.2" y="51.2">360RL2_A</text>
<text x="108.3" y="51.4">R155</text>
<text x="115.4" y="51.2">360R</text>
<text x="177.5" y="50.5">R166</text>
<text x="184.6" y="50.3">360RL2_C</text>
<text x="185" y="53.9">360RL4_C</text>
<text x="215.7" y="50.5">R167</text>
<text x="222.8" y="50.3">360R</text>
<text x="223" y="53.9">360R</text>
<text x="70.4" y="54.9">R154</text>
<text x="77.6" y="54.8">360RL4_A</text>
<text x="90" y="58.5">Lpjg47561bgnl</text>
<text x="108.5" y="54.9">R156</text>
<text x="115.6" y="54.8">360R</text>
<text x="177.8" y="54">R165</text>
<text x="194.7" y="58.5">Lpjg47561bgnl</text>
<text x="215.9" y="54">R168</text>
<text x="141" y="62.2">XS5-5</text>
<text x="141.4" y="60.1">Lpjg47561bgnl</text>
<text x="122.2" y="77.9">C1004</text>
<text x="122.2" y="74.3">C1003</text>
<text x="128.1" y="77.9">10NF</text>
<text x="128.1" y="74.3">10NF</text>
<text x="90.5" y="92.1">XS5-3</text>
<text x="197.2" y="91.6">XS5-4</text>
<text x="174.3" y="107.9">R190</text>
<text x="183.9" y="107.9">NC</text>
<text x="225.1" y="107.9">NC</text>
<text x="65.8" y="108.5">R192</text>
<text x="75.4" y="108.5">NC</text>
<text x="116.7" y="108.5">NC</text>
<text x="69.4" y="117.5">R178</text>
<text x="76.5" y="117.3">360RL2_E</text>
<text x="107.6" y="117.5">R179</text>
<text x="114.7" y="117.3">360R</text>
<text x="177.8" y="117">R172</text>
<text x="185" y="116.8">360RL2_G</text>
<text x="216.1" y="117">R173</text>
<text x="223.2" y="116.8">360R</text>
<text x="69.7" y="121.1">R177</text>
<text x="76.9" y="120.9">360RL4_E</text>
<text x="90.2" y="125.5">Lpjg47561bgnl</text>
<text x="107.8" y="121.1">R180</text>
<text x="114.9" y="120.9">360R</text>
<text x="178.2" y="120.5">R171</text>
<text x="185.3" y="120.4">360RL4_G</text>
<text x="196.9" y="125">Lpjg47561bgnl</text>
<text x="216.1" y="120.5">R174</text>
<text x="223.2" y="120.4">360R</text>
<text x="42.7" y="149.2">U33</text>
<text x="48" y="149.2">74HC164</text>
<text x="99.1" y="149.2">U34</text>
<text x="104.4" y="149.2">74HC164</text>
<text x="159.3" y="149.2">U35</text>
<text x="164.7" y="149.2">74HC164</text>
<text x="227.1" y="149.2">U36</text>
<text x="232.4" y="149.2">74HC164</text>
<text x="66.2" y="159.8">1.5k</text>
<text x="122.6" y="159.8">1.5k</text>
<text x="182.8" y="159.8">1.5k</text>
<text x="250.6" y="159.8">1.5k</text>
</g>
<g font-size="1.3">
<text x="30.8" y="1.3">5</text>
<text x="88.9" y="1.3">4</text>
<text x="147" y="1.3">3</text>
<text x="205" y="1.3">2</text>
<text x="263.1" y="1.3">1</text>
<text x=".5" y="28.4">D</text>
<text x="292.6" y="28.4">D</text>
<text x=".5" y="79.5">C</text>
<text x="292.6" y="79.5">C</text>
<text x=".5" y="130.6">B</text>
<text x="292.6" y="130.6">B</text>
<text x=".5" y="181.7">A</text>
<text x="292.6" y="181.7">A</text>
<text x="30.8" y="207.4">5</text>
<text x="88.9" y="207.4">4</text>
<text x="147" y="207.4">3</text>
<text x="205" y="207.4">2</text>
<text x="263.1" y="207.4">1</text>
</g>
</svg>
